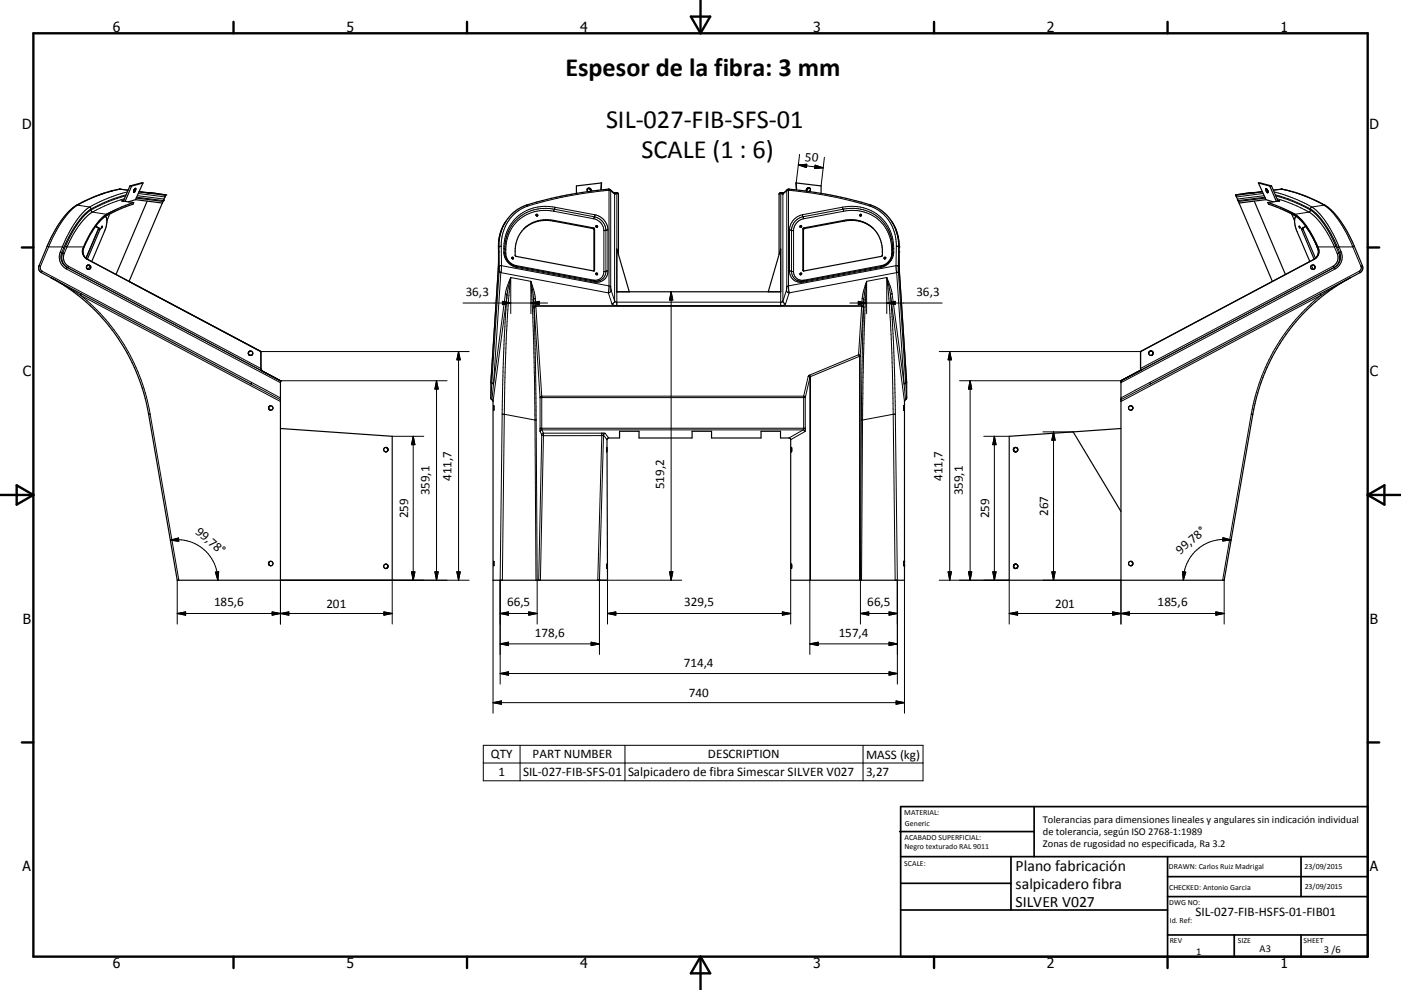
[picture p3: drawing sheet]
<svg xmlns="http://www.w3.org/2000/svg" width="420mm" height="297mm" viewBox="0 0 420 297" stroke-linecap="round" stroke-linejoin="round" font-family="sans-serif">
<g fill="none" stroke="#000" stroke-width=".36">
<path d="M31.3 57.9l-5.1 2a18.3 18.3 0 0 0-9.9 9.5l-1.5 2.9-3.1 7.4a1.63 1.63 0 0 0 .7 2.1l62.8 33.4M33.8 57.2l-1.3 .3M38.4 57.1l-2.6-.4-5.5 1.6M38.9 55.8l-1.7 4.1-.7 .4 1 .1M38.9 55.8h.5M39.4 55.8l-1.9 4.6M40.1 57.7h.1M40.1 57.2v.5M40.2 57.7h.1M40.2 56.9l-.1 .4M40.3 56.9l-.1 .2M40.3 56.9l-.2 .3"/>
<path d="M40.6 59.9l-2.1 .7M40.6 59.9l8.1 1M40.7 56.5l-.5 .4M40.7 56.5h.1M40.7 56.5l-.1 .6-.4 .6M40.8 59.4l-.2 .5M40.8 59.4l8.1 1M41.7 57.5l2.3 .3M42.9 54.9l-4 .9M42.9 54.9l-2.1 4.5M42.9 54.9l-3.5 .9M44 57.8h.8"/>
<path d="M44 57.8h.3M44.8 57.8l4.9 .7-.1 .2M49.6 58.8l-.6 1.3M49.6 58.7v.1M49.6 58.7h.1M176.1 56.7a.72 .72 0 0 1 1 .7M176.1 56.6a.68 .68 0 0 1 .8 0 .68 .68 0 0 1 .3 .8M176.1 56.6l-.1 .5 .3 .4M180.3 54.9l-.1 2.1M180.3 54.9l-7.5 .9v2.2M184 57.8h.5a.62 .62 0 0 1 .9 .5v18.1M184.1 57.9l-1.3-1.1-2 .1a113.4 113.4 0 0 0-23.8 5 13 13 0 0 0-7.6 12.2v6.3l-2.2 34.4v4.6l.6 1.1v53.6h34.3l-.1-42.2 .5-.5h3.2v-2h5.9v2h15.9v-2h5.8v2h14.9v-2h5.8v2h2.7l.4 .5v42.2h34.1v-53.6l.6-1.1v-4.6l-2.2-34.4-.1-4.8a14.2 14.2 0 0 0-1.9-8.7 12.2 12.2 0 0 0-6.5-5.4 115.4 115.4 0 0 0-24.9-4.7l-1.3 1.1"/>
<path d="M235 57.8h-.5a.62 .62 0 0 0-.9 .5v18.1M238.7 54.9l.1 2.1M238.7 54.9l7.5 .9v2.2M242.8 56.5l.1 .1M242.8 56.5l-.6 .1-.3 .8M242.8 56.5a.68 .68 0 0 0-.8 0 .68 .68 0 0 0-.2 .9M242.8 56.5l.1 .5M242.9 57.1l-.3 .4M242.9 57v.1M370.6 58.7v.1M370.6 58.8l.5 1.3M376.2 57.8l-5.8 .7 .2 .2"/>
<path d="M376.2 57.8h-.4M377.3 54.9l3.9 .9M377.3 54.9l2 4.5M377.3 54.9l3.4 .9M378.4 57.5l-2.2 .3M379.3 59.4l.2 .5M379.3 59.4l-8 1M379.5 56.6a.86 .86 0 0 0 .6 1.2v-.5M379.5 59.9l2.2 .7M379.5 59.9l-8 1M379.6 56.6h-.1M379.6 56.6l.4 .5"/>
<path d="M379.9 56.9l.1 .1M380 57l.1 .3M380 57v.2M380 57.2l.1 .1M380.1 57.2v.1M380.1 57.3h.1M380.7 55.8l2 4.6M381.2 55.8l1.8 4.1 .6 .4-.9 .1M381.2 55.8h-.5M381.8 57.1l2.2-.3a37.6 37.6 0 0 1 14.7 5.8 26.5 26.5 0 0 1 5.4 7.3l4.4 9.8a1.63 1.63 0 0 1-.7 2.1l-62.9 33.4M25.8 77.5l.4 .3M26.1 79.7a.65 .65 0 0 0-.1 .7 .65 .65 0 0 0 .6 .4"/>
<path d="M26.2 77.8l52 27.7M26.5 79.5a.66 .66 0 0 1 .7 .7 .66 .66 0 0 1-.7 .6M26.5 79.5l-.3 .1M26.6 79.5a.66 .66 0 0 0-.7 .6 .66 .66 0 0 0 .6 .7M27 79.7l-.5 1.1M28.7 67.9l.8 .5M29.5 68.4v.2M29.5 68.4l-.8-.5 1.2 .7M29.5 68.6l-3.7 8.9M29.6 68.5l-.1 .1M29.9 68.6h.1M30 68.6l-3.8 9.2"/>
<path d="M30.4 68.3v.1M30.4 68.4h.1M30.5 68.3v.1M30.6 67.9l-.2 .4M30.6 67.9h.1M30.7 67.9h.1M30.7 67.9l-.2 .4M31.6 64.9a4 4 0 0 1-.1 4.1l-4 9.5M32.9 64.2l-.8 2M37.5 60.4l2.6 .4M40.1 60.8l-.2 .5-3.6 1.3-3.6 1.6a11.6 11.6 0 0 0-5.1 5.4l-1.3 2.2a7.2 7.2 0 0 0-1.4 4l.5 1.3 .9 .8M40.1 60.8l-3.6 1.3-4.5 2.2a22.2 22.2 0 0 0-7.3 11.1l.4 1.4 .7 .7"/>
<path d="M44.1 60.3l-9.3 22M48.7 60.9l-10 23.5M48.9 60.4l-.2 .5M49 60.1l-.1 .3M49 60.1h.1M152.7 68.9a13.9 13.9 0 0 0-1.3 7.3 4.4 4.4 0 0 0 3.4 3.7l23.5 4.5 1.7-.3M153.4 77.3l.4 .4M157.1 68.6a9.8 9.8 0 0 1 8.7-2.3l12.2 2.4 .1 12.6M157.5 68.2a10 10 0 0 1 8.5-2.1l12.2 2.4v12.7l-23.6-4.3a9.3 9.3 0 0 1 2.9-8.7zM160.7 64.5l.4 .3M160.7 64.4l.4 .4M160.7 64.4a.27 .27 0 0 1 .5 0 .27 .27 0 0 1-.1 .4"/>
<path d="M178.7 67.9l.3 .3M240.3 67.9l-.3 .3M240.8 68.5l12.2-2.4a9.3 9.3 0 0 1 11.5 8.7v1.8l-.3 .3-23.3 4.4-.2-.3zM258.3 64.5l-.3 .3M261.9 68.6a9.6 9.6 0 0 0-8.7-2.3l-12.2 2.4-.1 12.6M265.6 77.3l-.4 .4M266.3 68.9a12.4 12.4 0 0 1 .9 8.6 4.3 4.3 0 0 1-3.1 2.5l-23.4 4.4-1.8-.3M371.1 60.1h.1M371.2 60.1l.1 .3M371.3 60.4l10.2 24M376 60.3l9.4 22M380.1 60.8l7.1 2.9a14.3 14.3 0 0 1 6.4 7.2l1 1.9a3.7 3.7 0 0 1 .3 4.2l-.9 .8"/>
<path d="M380.1 60.8l.2 .4 3.8 1.5 3.7 1.8a10.2 10.2 0 0 1 4 3.8M382.7 60.4h.1M382.7 60.4l-2.6 .4M387.2 64.2l.9 2M388.6 64.9a2.42 2.42 0 0 0-.3 2.7l.4 1.4 4 9.5M389.5 67.9h.1M389.5 67.9l.2 .5M389.5 67.9l.3 .4M389.8 68.3l-.1 .1M390.2 68.6l3.8 9.2M390.2 68.6h.1M391.5 67.9l-1.3 .7"/>
<path d="M391.5 67.9l.7 1M391.5 67.9l-.8 .5v.3l3.7 8.8a2.55 2.55 0 0 0 .9-2.2M392 68.6l.2 .3M392.2 68.9l1.3 2.3 1.4 2.9M392.2 68.9l2.7 5.2M393.2 79.6a.67 .67 0 0 0-.2 .9 .67 .67 0 0 0 .9 .2M393.2 79.6l.5 1.2h.2M393.6 79.5l-.4 .1M393.6 79.5l.3 .1M393.9 79.6l.2 .1M394 77.8l-52.1 27.7 .1 5.6-5.9 3.1M394.1 79.7l.1 .7"/>
<path d="M394.9 74.1l.2 .5M395.1 74.6l.1 .4M395.1 74.6l.1 .3M395.2 74.9l.1 .4M395.3 75.2v.2M395.3 75.7l-.3 1.1-1.2 1.1M15.2 83.3a57.3 57.3 0 0 1 29.4 41l8.5 49.8h64.5v-43.2l-33.5-2.3M160.1 92.2l.5-.4h97.7l.6 .4M178.7 82v.3l.3 .1M178.7 82a.27 .27 0 0 1 .4 0 .27 .27 0 0 1-.1 .4M178.7 82.1l.3 .3M188.7 87.5l-3.8-12.8v12.8h49.2v-12.8l-3.8 12.8"/>
<path d="M240.3 82a.27 .27 0 0 0-.4 0 .27 .27 0 0 0 .1 .4M240.3 82v.3l-.3 .1M240.3 82.1l-.3 .3M394.2 80.4l-.3 .3M394.2 80.4l-.3 .4M405 83.3a57.5 57.5 0 0 0-29.4 41l-8.6 49.8h-64.4v-43.2l33.5-2.3M74.5 106a.67 .67 0 0 1 .8-.7 .67 .67 0 0 1 .4 1M74.5 106l.2 .4M74.5 106l.2 .5M74.6 106.4l.2 .1M74.7 106.4l.3 .2M74.7 106.5l.7 .1"/>
<path d="M74.8 106.5l.1 .1M75.1 105.3a.66 .66 0 0 0-.6 .4 .66 .66 0 0 0 .1 .7M75.4 106.6h-.4M75.7 106.3l-.3 .3M75.8 106l-.1 .3M78.2 111.1h.1M78.2 111.1l5.9 3.1M78.2 105.5v5.6M84.1 114.2h.1M84.1 114.2v59.9M336.1 114.2v59.9M336.1 114.2h.1"/>
<path d="M341.9 110.9l.1 .1M344.4 106a.68 .68 0 0 0 .4 .6 .68 .68 0 0 0 .8-.2M344.5 105.6l-.1 .4M345 105.3l.4 .1M345 105.3h.2M345 105.3l-.5 .3M345.2 105.3l-.7 .3M345.2 105.3l.2 .1M345.4 105.4l.3 .3M345.6 106.4l-.6 .2M345.6 105.6l.1 .4M345.7 105.7l-.1 .7"/>
<path d="M81.2 121.7a.67 .67 0 0 0-.7 .7 .67 .67 0 0 0 .7 .7M115.6 135.6h.1M115.8 134.2a.67 .67 0 0 0-.8 .6 .67 .67 0 0 0 .6 .8M115.8 135.5l-.1 .1M115.8 134.3l.5 .5M115.8 134.2l.5 .6M116.3 134.8v.2M116.3 135l-.5 .5M148 121.8v1.2M148 121.7v.1M148 121.7h.1M148 123v.1"/>
<path d="M181.9 134.3v1.1M181.9 134.2v1.3M181.9 134.2h.1M237.3 134.2h.1M237.3 134.2v1.4zM270.9 123l.1 .1M271 121.7v1.4M271 121.7v1.3M271 121.7l-.1 .1M303.8 134.7l.3 .7M303.9 134.7v.5l.7 .4M304.1 134.4l-.3 .3"/>
<path d="M304.1 135.4l.2 .1M304.1 134.4l-.2 .3M304.2 135.5l.3 .1M304.3 134.3l-.2 .1M304.3 134.3l-.4 .4 .2 .7M304.3 134.3a.66 .66 0 0 1 .8 .4 .66 .66 0 0 1-.4 .8M304.4 134.2a.66 .66 0 0 1 .7 .7 .66 .66 0 0 1-.6 .7M304.4 134.2l-.1 .1M304.4 134.2l-.3 .2M304.6 135.5l-.2 .1M321.7 129.6l14.4 23.8M338.9 121.7a.67 .67 0 0 0-.6 .8 .67 .67 0 0 0 .8 .5"/>
<path d="M338.9 121.7l.5 .3M339 121.7l.1 .1M339.3 121.8l.2 .2M339.4 122l.2 .3-.2 .5M339.4 122.8l-.3 .2M339.5 122l.2 .3-.2 .6M339.5 122.9l-.4 .1M80.8 169.6a.67 .67 0 0 0 1-.4 .67 .67 0 0 0-.8-.8 .67 .67 0 0 0-.4 1l.6 .3M81.2 168.4a.66 .66 0 0 0-.6 .4 .66 .66 0 0 0 .1 .7M115.6 170.6h.1M115.8 169.2a.67 .67 0 0 0-.8 .6 .67 .67 0 0 0 .6 .8M115.8 170.5l-.1 .1"/>
<path d="M115.8 169.3l.5 .5M115.8 169.2l.5 .6M116.3 170l-.5 .5M116.3 169.8v.2M148 168.4v1.3M148 168.4h.1M148 169.7h.1M182 169.2v.1M182 169.2v1.4zM237.3 169.3v1.3zM237.3 169.2h.1M270.9 168.4l.1 1.3z"/>
<path d="M271 168.4h-.1M303.8 169.9l.1 .2M303.9 169.7l-.1 .2M303.9 170.1l.2 .3M303.9 169.7v.3M303.9 169.9l.2 .5M304 169.5l-.1 .2M304 169.5l-.1 .4M304.1 169.4l-.2 .3M304.1 170.4l.4 .2M304.2 170.5l.2 .1M304.3 169.3l-.2 .1"/>
<path d="M304.3 169.3l-.3 .2M304.3 169.3h.4M304.4 169.2h.3M304.4 169.2l-.1 .1M304.4 169.2l-.3 .2M304.7 169.2a.67 .67 0 0 1 .5 .8 .67 .67 0 0 1-.8 .6M304.7 169.3a.66 .66 0 0 1 .2 1.1 .66 .66 0 0 1-1-.4M339.1 169.7h-.1M339.4 168.6a.65 .65 0 0 0-1 .2 .65 .65 0 0 0 .5 .9M339.4 168.6a.65 .65 0 0 1 .2 .8 .65 .65 0 0 1-.7 .3M339.5 168.6l.2 .6-.4 .5"/>
<circle cx="153.7" cy="77.4" r=".26"/>
<circle cx="178.9" cy="68" r=".27"/>
<circle cx="240.1" cy="68" r=".27"/>
<circle cx="258" cy="64.6" r=".26"/>
<circle cx="265.3" cy="77.4" r=".27"/>
<circle cx="81.2" cy="122.4" r=".67"/>
</g>
<g fill="none" stroke="#000" stroke-width=".3">
<path d="M35.7 56.8h.2M35.9 56.8h.2M35.9 56.8a45.2 45.2 0 0 0-12.7 4.7M36.1 56.8h.1M36.1 56.8l2.3 .3M37.3 59.6a46.2 46.2 0 0 0-9.6 4M37.7 58.8a45.2 45.2 0 0 0-10.4 4.2M37.8 58.5a44.6 44.6 0 0 0-10.5 4.2M38.2 57.6l-5.5 1.7-5.8 2.8M41 59.2l8 1M41.2 58.7l8 1M41.5 58l8 1.1"/>
<path d="M41.7 57.6l8 1M41.7 57.5l3.3 .3M44 57.8h.1M44.9 57.8h.2M44.9 57.8h-.1M45.1 57.8h.1M45.1 57.8l4.6 .7M45.1 57.8h-.1M182.4 56.7l.2 .4M182.6 57.1l-12.4 1.7-6.1 1.4-5.9 1.6M182.6 57.1l.5 .1M182.6 57.1v29l-.2 1.8"/>
<path d="M182.9 56.9l.2 .3M183.1 57.2l1.2 1M183.1 57.2l.1 29.9M184.1 57.9l.2 .3M184.3 58.2v32.1M184.9 57.8h.1M184.9 57.8v.3M184.9 58.1l.5 .2M184.9 58.1v33.6M184.9 58.1l-.6 .1M234.1 57.8v33.9M234.1 57.8h.1"/>
<path d="M234.6 58.2l-.7-.1-.3 .2M234.6 58.2h.1M234.7 58.2h.1M234.7 58.2v32.1M234.9 57.9l-.2 .3M235.9 57.2l-1.2 1M235.9 57.2l-.1 29.9M236.1 56.9l-.2 .3M236.4 57.1l3.1 .3a116.2 116.2 0 0 1 21.3 4.4M236.4 57.1l-.5 .1M236.4 57.1v29l.2 1.8M236.6 56.7l-.2 .4"/>
<path d="M239.3 49.5l7.5 .8M239.3 49.5l2.6-.2-.1 1zM239.7 46.3l-1 8.6M244.4 49.6l2.4 .7-2.5 .3zM247.2 47.2l-1 8.6M375.1 57.8h.1M375.1 57.8l-4.6 .7M375.2 57.8h.2M376.2 57.8h-1M376.2 57.8h.1M378.4 57.5l-2.2 .3M378.5 57.6l-8 1"/>
<path d="M378.7 58l-8 1.1M379 58.7l-8 1M379.2 59.2l-8 1M380.1 57.3h.1M382 57.6l5.5 1.7 5.8 2.8M382.4 58.5a45.3 45.3 0 0 1 10.5 4.2M382.5 58.8a46.4 46.4 0 0 1 10.3 4.2M382.9 59.6a46.4 46.4 0 0 1 9.6 4M384 56.8h.1M384 56.8h.3M384 56.8l-2.2 .3M384.3 56.8l6.2 1.8 6.4 2.9"/>
<path d="M384.3 56.8h.2M11.7 79.7l.4 .2M12.1 79.9a1.19 1.19 0 0 0 .5 1.5M14.1 73.9h.1M14.2 73.9l.4 .2M14.6 74.1h4.1M14.6 74.1l-2.5 5.8M18.1 75.6l.4 .1M18.1 75.6a4 4 0 0 0 1.8 5.1M18.5 75.7a3.5 3.5 0 0 0 1.6 4.5M18.5 75.7l.3 .2M18.7 74.1l.5 .1"/>
<path d="M18.7 74.1l-.6 1.5M18.8 75.9l.5 .2M18.8 75.9a3.5 3.5 0 0 0 1.5 4.4M19.2 74.2l-.7 1.5M19.3 76.1a3 3 0 0 0 1.2 3.8M19.7 73.9l.4 .2M19.7 73.9l-.9 2M20.1 74.1h5M20.1 74.1l-.8 2M20.5 79.9l57.7 30.6M20.5 79.9l-.2 .3M23.2 61.5l-.3 .1"/>
<path d="M23.2 61.5a26.5 26.5 0 0 0-8.4 12l-.2 .6M23.2 61.5l3.7 .6M24.9 74.5l.1 .1M26.2 77.8l.1 .1M26.9 62.1l.4 .6M26.9 62.1a27.1 27.1 0 0 0-8.2 12M27.3 62.7a26.3 26.3 0 0 0-8.1 11.5M27.3 63l.4 .6M27.3 63l-1.2 .9-1.8 1.9a33.5 33.5 0 0 0-4.3 7.2l-.3 .9M27.7 63.6a24.2 24.2 0 0 0-7.6 10.5M27.7 63.6l4.3 .7M29.5 68.4l.4 .2"/>
<path d="M29.5 68.7l.4 .2M37.1 60.1l-.6 .2M149.4 74.1h.1M149.4 74.1l.1 1.5M149.4 74.1h.2M149.5 75.6h.1M149.5 75.6l-.1 5.1M149.6 74.1l.1 5.8M149.7 79.9l-.1 1.5M150.3 73.9l.1 5.8M150.3 73.9l-.7 .2M150.4 79.7l-.7 .2"/>
<path d="M150.4 79.7l-.2 2.1M150.4 79.7l32.2 6.1 .5 .2M151 74.5l.4 .2M151 75.7l.4 .2M151 74.5v1.2M151 75.7a4.9 4.9 0 0 0 3.9 4.5M151.3 67l-.8 1.8a14.1 14.1 0 0 0-.9 5.3M151.4 76l.2 .1M151.4 74.8l.2 .1M151.6 66.5l-.2 .4M151.6 76.1a3.7 3.7 0 0 0 3 3.6M151.6 74.9v1.2"/>
<path d="M151.9 66.1a13.3 13.3 0 0 0-2.5 8M154.6 79.7l23.2 4.3M154.6 79.7l.1 .2M154.8 79.9l.1 .3M157.9 61.5l.3 .3M158.2 61.8a12.1 12.1 0 0 0-7.9 12.1M166 66.1l-.2 .2M166 63.4a11.6 11.6 0 0 0-14.4 11.5M166 63.4l12 2.2M166.2 62.8l12 2.3M166.2 62.8a12.2 12.2 0 0 0-13.5 6.1M166.2 62.8l-.2 .6"/>
<path d="M166.4 62.2l-.2 .6M166.4 62.2l12 2.2M166.4 62.2a12.4 12.4 0 0 0-15.4 12.3M177.9 68.4l-.1 .2M178 65.6a3.7 3.7 0 0 1 3 3.6M178.2 65.1a4.3 4.3 0 0 1 3.5 4M178.2 65.1l-.2 .5M178.2 68.7l-.1 .2M178.4 64.4l-.2 .7M178.4 64.4a4.8 4.8 0 0 1 3.9 4.6M181 69.2v12.3M181.7 69.1v12.3"/>
<path d="M181.7 69.1l-.7 .1M182.3 69l-.6 .1M182.3 69v12.3M236.7 69l1.2 .2M236.7 69v12.3M240.6 64.4l.2 .6M240.6 64.4a4.9 4.9 0 0 0-3.9 4.6M240.7 68.7l.2 .2M240.8 65l.1 .6M240.8 65a4.4 4.4 0 0 0-3.5 3.8v12.6M240.9 65.6l-.3 .1a3.8 3.8 0 0 0-2.7 3.2v12.9a2.63 2.63 0 0 0 3.2 2.3M241 68.4l.2 .2"/>
<path d="M252.6 62.2l.2 .6M252.6 62.2l-12 2.2M252.6 62.2a12.4 12.4 0 0 1 15.3 12.3M252.8 62.8l.1 .6M252.8 62.8l-12 2.2M252.8 62.8a12.2 12.2 0 0 1 13.5 6.1M252.9 63.4l-12 2.2M252.9 63.4a11.6 11.6 0 0 1 14.4 11.5M253 66.1l.2 .2M260.8 61.8a12.2 12.2 0 0 1 7.9 12.1M261.1 61.5l-.3 .3M264.1 80l-.1 .3"/>
<path d="M264.3 79.7v.2M264.3 79.9h.1M264.3 79.7l-23.2 4.4M267.1 66.1l1 1.8 .9 2.4 .4 3.8M267.3 66.5l1.2 2.1a13.4 13.4 0 0 1 1 5.5M267.3 74.9v1.2M267.3 76.1a3.8 3.8 0 0 1-3 3.6M267.6 74.8l-.3 .1M267.6 76l-.3 .1M267.9 74.5l-.3 .2M267.9 75.7l-.3 .2M267.9 74.5v1.2"/>
<path d="M267.9 75.7a4.9 4.9 0 0 1-3.9 4.6M268.6 79.7l.7 .2M268.6 79.7l.2 2.1M268.6 79.7l-32.2 6.1-.5 .2M268.7 73.9l-.1 5.8M268.7 73.9l.7 .2M269.3 79.9v1.5M269.4 74.1l-.1 5.8M269.4 74.1h.1M269.5 75.6h.1M269.5 75.6l.1 5.1M269.5 74.1h.1"/>
<path d="M269.5 74.1v1.5M383.1 60.1l.5 .2M390.7 68.7l-.4 .2M390.7 68.4l-.5 .2M392.5 63.6l-4.3 .7M392.5 63.6a24.2 24.2 0 0 1 7.6 10.5M392.8 63l-.3 .6M392.8 63l.5 .3a22.5 22.5 0 0 1 5.7 7.4l1.5 3.2M392.9 62.7a26.3 26.3 0 0 1 8.1 11.5M393.3 62.1l-.4 .6M393.3 62.1a26.7 26.7 0 0 1 8.2 12M394 77.8l-.2 .1"/>
<path d="M394.9 74.1h.1M395.1 74.1h5M395.3 74.5l-.2 .1M396.9 61.5a27.2 27.2 0 0 1 8.5 12l.2 .6M396.9 61.5l.3 .1M396.9 61.5l-3.6 .6M399.6 79.9l-57.7 30.6M399.6 79.9l.2 .3M400.1 74.1l.8 2M400.5 73.9l-.4 .2M400.5 73.9l.9 2M400.9 76.1a2.98 2.98 0 0 1-1.3 3.8"/>
<path d="M401 74.2l.6 1.5M401.4 75.9l-.5 .2M401.4 75.9a3.5 3.5 0 0 1-1.5 4.4M401.5 74.1h4.1M401.5 74.1l-.5 .1M401.5 74.1l.6 1.5M401.6 75.7a3.5 3.5 0 0 1-1.6 4.5M401.6 75.7l-.2 .2M402.1 75.6l-.5 .1M402.1 75.6a4 4 0 0 1-1.8 5.1M405.6 74.1l2.4 5.8M406 73.9l-.4 .2"/>
<path d="M406 73.9h.1M408 79.9a1.12 1.12 0 0 1-.5 1.5M408.5 79.7l-.5 .2M12.4 81.8h.1M12.6 81.4l-.2 .4M12.6 81.4l62.8 33.3M15.2 83.3l8.9 5.3M19.9 80.7l64.2 34.1M20.1 80.2l58.1 30.9M20.1 80.2l-.2 .5M20.1 80.2l.2 .1M20.3 80.3h.1"/>
<path d="M20.3 80.2v.1M24.1 88.6l60 31.9M24.1 88.6a58.1 58.1 0 0 1 20.9 35.6M24.3 88.1h.1M24.3 88.1l-.2 .5M138.8 90.9h25.4M149.4 80.7l-2.2 34.1M149.4 80.7h.1M149.6 81.4l.6 .4M149.6 81.4l-2.4 38M150.2 81.8l-2.2 33.4M150.2 81.8l32.2 6.1"/>
<path d="M150.6 90.4l2.5 .5-2.5 .5zM151.5 88.1l-3.5 27.1M151.5 88.1l.5 .5M152 88.6l-4.2 31.9M152 88.6l-.9 14.7-.5 20.9M153.1 83.3l-1.1 3-.5 1.8M153.1 83.3l-1.1 5.3M153.1 83.3l6.1 1.1M153.1 83.3l-.6 6.3-.7 10.8-.6 23.9M153.1 83.3v10.8M154.9 80.2l23.2 4.4M159.2 84.4l1 3.2 .3 1.9"/>
<path d="M159.2 84.4l.8 5.5M159.2 84.4l.8 18.7 .4 22.9M159.2 90.9l2.5-.5v1zM159.2 84.4v9.7M160 89.9l1.9 29.4M160 89.9l.7 36M160.5 89.5l1.9 29.4M160.5 89.5l-.5 .4M177.8 84l.1 .2M177.9 84.2v.1M178 84.3l.1 .3M178.2 81l-.1 .2"/>
<path d="M181 81.5a2.58 2.58 0 0 1-3.2 2.5M181.7 81.4a2.95 2.95 0 0 1-1.7 2.7M181.7 81.4l-.7 .1M182.3 81.3l-.6 .1M182.3 81.3a3.4 3.4 0 0 1-4.2 3.3M182.4 87.9l1.1 3.2M183.2 87.1l1.1 3.2M183.2 87.1l-.2 .5-.6 .3M183.5 91.1l.3 .4 .9 .2h49.6l.9-.2 .3-.4M184.3 90.3l.5 .4h49.4l.5-.4M184.3 90.3l-.1 .4-.7 .4M201.2 87.5v86.6"/>
<path d="M201.2 87.5l.5 2.5h-1zM234.7 90.3l.3 .6 .5 .2M235.8 87.1l-1.1 3.2M235.8 87.1l.2 .5 .6 .3M236.6 87.9l-1.1 3.2M236.7 81.3l.6 .1M236.7 81.3a3.3 3.3 0 0 0 4.1 3.3M237.3 81.4l.6 .1M237.3 81.4a2.93 2.93 0 0 0 1.6 2.7M240.7 81l.2 .2M240.9 84.3l-.1 .3M241.1 84.1v.2"/>
<path d="M254.8 90.9h27.7M257.3 90.4l2.5 .5-2.5 .5zM258.5 89.5l-1.1 16.9M258.5 89.5l.5 .4M259 89.9l-1.1 17M259 89.9l-.8 36M259.8 84.4l-1 3.2-.3 1.9M259.8 84.4l-.8 5.5M259.8 84.4l-.8 17.3-.4 24.3M259.8 84.4v9.7M264 80.3l-23.2 4.3M265.9 90.9l2.5-.5v1z"/>
<path d="M265.9 83.3l1.1 3 .5 1.8M265.9 83.3l1.1 5.3M265.9 83.3l-6.1 1.1M265.9 83.3l.5 5.3 .8 11.8 .6 23.9M265.9 83.3v10.8M267 88.6l4.2 31.9M267 88.6l.9 15.9 .5 19.7M267.5 88.1l3.5 27.1M267.5 88.1l-.5 .5M268.8 81.8l2.2 33.4M268.8 81.8l-32.2 6.1M269.3 81.4l-.5 .4"/>
<path d="M269.3 81.4l2.2 33.3M269.6 80.7h.1M269.6 80.7l2.2 34.1M395.8 88.1l.2 .5M395.8 88.1h.1M396 88.6l-59.9 31.9M396 88.6a58.2 58.2 0 0 0-20.9 35.6M399.8 80.2l.1 .1M399.9 80.3h.1M400 80.2l.3 .5M400 80.2l-58 30.9M400 80.2l-.1 .1"/>
<path d="M400.3 80.7l-64.2 34.1M405 83.3l-9 5.3M407.5 81.4l.2 .4M407.5 81.4l-71.4 38M407.7 81.8h.1M75.2 115.2l8.9 4.7M75.2 115.2h.1M75.4 114.7l-.2 .5M75.4 114.7l8.7 4.7M78.2 105.5h62.5M84.1 114.2h.1M84.1 114.2h49.9"/>
<path d="M130.9 114.2l.5 2.5h-1zM130.9 114.2v59.9M137.5 105.5l.5 2.5h-1zM137.5 105.5v68.6M147.5 114.7l.5 .5M148 115.2l-.5 4.7M161.9 119.3h79.5M161.9 119.3v10.2M162.4 118.9v10.1M162.4 118.9l-.5 .4M162.4 118.9h78.5M240.9 118.9l-.1 10.1"/>
<path d="M240.9 118.9l.5 .4M241.4 119.3l-.1 10.1M242.3 112.9l.5 .4M242.3 112.9l-1.4 6M242.7 112.6l.3 .4M242.7 112.6l-.4 .3M242.8 113.3l-1.4 6M242.8 113.3v83M243 113v61.1M243 113l-.2 .3M257.4 106.4l.5 .5M257.4 106.4l.3 .5"/>
<path d="M257.4 106.4l-14.7 6.2M257.7 106.9l-14.7 6.1M257.7 106.9v67.2M257.7 106.9h.2M257.9 106.9v67.2M271 115.2l.5 4.7M271.5 114.7l-.5 .5M271.5 114.7l.3 4.7M281.6 105.5h60.3M284.7 105.5v68.6M284.7 105.5l.5 2.5h-.9zM287.7 114.2h48.4"/>
<path d="M290.9 114.2v59.9M290.9 114.2l.4 2.5h-1zM344.7 114.7l.2 .5M344.9 115.2h.1M344.9 115.2l-8.8 4.7M45 124.2l-.4 .1M45 124.2l8.6 49.9M117.6 130.9h9.5M123.9 130.9l.5 2.5h-1zM123.9 130.9v43.2M150.6 124.2l-.7 49.9v31.1M150.6 124.2l.6 .1"/>
<path d="M151.2 124.3l-.6 49.8M151.2 124.3l9.2 1.7M160.4 126l.3 48.1M160.7 125.9l-.3 .1M160.7 125.9l.4 61.3M161.9 128.5h79.5M161.9 129.5l.5 .9M162.4 130.4l.5 .3M162.4 130.4l-.9 43.7M162.4 129l-.5 .5M162.4 129h78.4M162.4 129l.5 1"/>
<path d="M162.9 130.7l-.9 43.4M162.9 130v.7M162.9 130l-.5 .4M162.9 130h18.5M180.4 130l-1.2 44.1h25.2M180.9 130.5l1.1 1.4M180.9 130.5l-.3 .2h-17.7M180.9 130.5l-1.2 43.6v22.2M181.4 130l-.3 .1-.2 .4M181.4 130l1.1 1.4M240.8 129l.5 .5M240.8 129l-4.3 2.4"/>
<path d="M241.3 129.5l-4.2 2.4M241.3 129.4v.1M258.2 125.9l.4 .1M258.2 125.9l-.2 61.3M258.6 126l-.3 48.1M267.8 124.3l.6 49.8M267.8 124.3l-9.2 1.7M268.4 124.2l.6 49.9v31.1M268.4 124.2l-.6 .1M294.9 130.9h7.7M298.1 130.9v43.2M298.1 130.9l.5 2.5h-1z"/>
<path d="M312.7 129.6h9M315.9 129.6v44.5M315.9 129.6l.4 2.5h-1zM375.1 124.2l.4 .1M375.1 124.2l-8.5 49.9M51.1 162.1a12.3 12.3 0 0 1 10.2 2.9 12.2 12.2 0 0 1 4 9.1M51.1 162.1l2.4-.7 .1 1zM53.1 174.1v13.1M64.6 171.6l1-.1-.3 2.6zM117.6 174.1v13.1M123.4 171.6h1l-.5 2.5zM130.4 171.6h1l-.5 2.5z"/>
<path d="M137 171.6h1l-.5 2.5zM140.7 174.1h-56.6v13.1M147.8 174.1v39.9M182.1 174.1v13.1M200.7 171.6h1l-.5 2.5zM237.1 174.1v13.1M271.2 174.1v39.9M281.6 174.1h21v13.1M284.3 171.6h.9l-.5 2.5zM290.3 171.6h1l-.4 2.5zM297.6 171.6h1l-.5 2.5zM312.7 174.1h23.4v13.1"/>
<path d="M315.3 171.6h1l-.4 2.5zM354.5 171.5l1 .1-.7 2.5zM366.7 161.3l2.4 .7-2.5 .3zM367 174.1v13.1M369.1 162a12.3 12.3 0 0 0-10.3 3 12.4 12.4 0 0 0-4 9.1M53.1 184.1h64.5M53.1 184.1l2.6-.5v1zM81.6 183.6l2.5 .5-2.5 .5zM84.1 184.1l2.5-.5v1zM115.1 183.6l2.5 .5-2.5 .5zM149.9 184.1h11.2M149.9 193.2h29.8"/>
<path d="M149.9 184.1l2.6-.5v1zM149.9 193.2l2.6-.5v1zM158.5 183.6l2.6 .5-2.6 .5zM177.2 192.7l2.5 .5-2.5 .5zM182.1 184.1h55M182.1 184.1l2.5-.5v1zM234.6 183.6l2.5 .5-2.5 .5zM242.8 193.2h26.2M242.8 193.2l2.5-.5v1zM258 184.1h11M258 184.1l2.5-.5v1zM266.5 183.6l2.5 .5-2.5 .5z"/>
<path d="M266.5 192.7l2.5 .5-2.5 .5zM302.6 184.1h64.4M302.6 184.1l2.5-.5v1zM333.6 183.6l2.5 .5-2.5 .5zM336.1 184.1l2.5-.5v1zM364.5 183.6l2.5 .5-2.5 .5zM147.8 210.8l2.5-.5v1zM147.8 210.8h123.4M149.9 202.1l2.6-.5v1zM149.9 202.1h119.1M266.5 201.6l2.5 .5-2.5 .5zM268.7 210.3l2.5 .5-2.5 .5z"/>
<path d="M144.9 223.6h131.8v10.6h-131.8zM144.9 228.9h131.8M155.9 223.6v10.6M187.4 223.6v10.6M258.7 223.6v10.6"/>
</g>
<g fill="#000">
<circle cx="40.1" cy="57.3" r=".18"/>
<circle cx="49.7" cy="58.5" r=".18"/>
<circle cx="49" cy="60.2" r=".18"/>
<circle cx="371.2" cy="60.2" r=".18"/>
<circle cx="160.1" cy="92.2" r=".18"/>
<circle cx="184.9" cy="87.5" r=".18"/>
<circle cx="258.9" cy="92.2" r=".18"/>
<circle cx="78.2" cy="111.1" r=".18"/>
<circle cx="78.2" cy="105.5" r=".18"/>
<circle cx="84.1" cy="114.2" r=".18"/>
<circle cx="336.1" cy="114.2" r=".18"/>
<circle cx="341.9" cy="105.5" r=".18"/>
<circle cx="342" cy="111.1" r=".18"/>
<circle cx="115.7" cy="134.2" r=".18"/>
<circle cx="179.7" cy="174.1" r=".18"/>
<circle cx="271" cy="168.4" r=".18"/>
<circle cx="271" cy="169.7" r=".18"/>
</g>
<g fill="none" stroke="#000" stroke-width=".71">
<path d="M10 10h400v277h-400zM70 6.6v3.4M140 6.6v3.4M207.1 5h5.8l-2.9 5zM210 0v10M280 6.6v3.4M350 6.6v3.4M6.6 74.2h3.4M410 74.2h3.5M0 148.5h10M5 145.6l5 2.9-5 2.9zM410 148.5h10.1"/>
<path d="M410 148.5l5.1-2.9v5.8zM6.6 222.7h3.4M410 222.7h3.5M70 287v3.4M140 287v3.4M210 287v10M210 287l2.9 5h-5.8zM280 287v3.4M350 287v3.4"/>
</g>
<g fill="none" stroke="#000" stroke-width=".51">
<path d="M269.7 249.5h40.3M270 242h140v45h-140zM270 257h140M303.1 257v16M310 242v15M350 257v30M390.1 257v12M270 265h33.1M270 273h80M350 269h60M350 263h60M350 280.5h60"/>
<path d="M370 280.5v6.5M390.1 280.5v6.5"/>
</g>
<g fill="#000" stroke="#000" stroke-width=".3">
<path d="M239.3 49.5l2.6-.2-.1 1zM244.4 49.6l2.4 .7-2.5 .3zM150.6 90.4l2.5 .5-2.5 .5zM159.2 90.9l2.5-.5v1zM201.2 87.5l.5 2.5h-1zM257.3 90.4l2.5 .5-2.5 .5zM265.9 90.9l2.5-.5v1zM130.9 114.2l.5 2.5h-1zM137.5 105.5l.5 2.5h-1zM284.7 105.5l.5 2.5h-.9zM290.9 114.2l.4 2.5h-1zM123.9 130.9l.5 2.5h-1z"/>
<path d="M298.1 130.9l.5 2.5h-1zM315.9 129.6l.4 2.5h-1zM51.1 162.1l2.4-.7 .1 1zM64.6 171.6l1-.1-.3 2.6zM123.4 171.6h1l-.5 2.5zM130.4 171.6h1l-.5 2.5zM137 171.6h1l-.5 2.5zM200.7 171.6h1l-.5 2.5zM284.3 171.6h.9l-.5 2.5zM290.3 171.6h1l-.4 2.5zM297.6 171.6h1l-.5 2.5zM315.3 171.6h1l-.4 2.5z"/>
<path d="M354.5 171.5l1 .1-.7 2.5zM366.7 161.3l2.4 .7-2.5 .3zM53.1 184.1l2.6-.5v1zM81.6 183.6l2.5 .5-2.5 .5zM84.1 184.1l2.5-.5v1zM115.1 183.6l2.5 .5-2.5 .5zM149.9 184.1l2.6-.5v1zM149.9 193.2l2.6-.5v1zM158.5 183.6l2.6 .5-2.6 .5zM177.2 192.7l2.5 .5-2.5 .5zM182.1 184.1l2.5-.5v1zM234.6 183.6l2.5 .5-2.5 .5z"/>
<path d="M242.8 193.2l2.5-.5v1zM258 184.1l2.5-.5v1zM266.5 183.6l2.5 .5-2.5 .5zM266.5 192.7l2.5 .5-2.5 .5zM302.6 184.1l2.5-.5v1zM333.6 183.6l2.5 .5-2.5 .5zM336.1 184.1l2.5-.5v1zM364.5 183.6l2.5 .5-2.5 .5zM147.8 210.8l2.5-.5v1zM149.9 202.1l2.6-.5v1zM266.5 201.6l2.5 .5-2.5 .5zM268.7 210.3l2.5 .5-2.5 .5z"/>
</g>
<g font-size="7.9">
<text x="169.5" y="22.7">Espesor de la fibra: 3 mm</text>
<text x="181.7" y="38.4">SIL-027-FIB-SFS-01</text>
<text x="192.3" y="47.4">SCALE (1 : 6)</text>
</g>
<g font-size="4.7">
<text x="304.5" y="261.2">Plano fabricación</text>
<text x="304.5" y="266.6">salpicadero fibra</text>
<text x="304.5" y="272">SILVER V027</text>
</g>
<g font-size="4.2">
<text x="33.9" y="9.6">6</text>
<text x="103.9" y="9.6">5</text>
<text x="173.9" y="9.6">4</text>
<text x="243.8" y="9.6">3</text>
<text x="313.9" y="9.6">2</text>
<text x="383.9" y="9.6">1</text>
<text x="6.7" y="38.7">D</text>
<text x="410.5" y="38.7">D</text>
<text x="6.9" y="112.9">C</text>
<text x="410.7" y="112.9">C</text>
<text x="6.9" y="187.1">B</text>
<text x="410.7" y="187.1">B</text>
<text x="6.8" y="261.4">A</text>
<text x="410.7" y="261.4">A</text>
<text x="33.9" y="290.4">6</text>
<text x="103.9" y="290.4">5</text>
<text x="173.9" y="290.4">4</text>
<text x="243.8" y="290.4">3</text>
<text x="313.9" y="290.4">2</text>
<text x="383.9" y="290.4">1</text>
</g>
<g font-size="3.9">
<text x="241.2" y="48.2" transform="rotate(7 241.2 48.2)">50</text>
<text x="139.6" y="88.8">36,3</text>
<text x="274.7" y="88.8">36,3</text>
<text x="128.8" y="148.6" transform="rotate(-90 128.8 148.6)">359,1</text>
<text x="135.4" y="144.3" transform="rotate(-90 135.4 144.3)">411,7</text>
<text x="199.1" y="146.8" transform="rotate(-90 199.1 146.8)">519,2</text>
<text x="282.6" y="144.3" transform="rotate(-90 282.6 144.3)">411,7</text>
<text x="288.7" y="148.6" transform="rotate(-90 288.7 148.6)">359,1</text>
<text x="122.3" y="155.4" transform="rotate(-90 122.3 155.4)">259</text>
<text x="296.6" y="155.4" transform="rotate(-90 296.6 155.4)">259</text>
<text x="314.3" y="154.8" transform="rotate(-90 314.3 154.8)">267</text>
<text x="58.4" y="159.9" transform="rotate(40 58.4 159.9)">99,78°</text>
<text x="353.8" y="166.4" transform="rotate(-40 353.8 166.4)">99,78°</text>
<text x="64.2" y="181.9">185,6</text>
<text x="97.9" y="182.5">201</text>
<text x="152.1" y="181.9">66,5</text>
<text x="205.1" y="181.9">329,5</text>
<text x="260" y="181.9">66,5</text>
<text x="316.3" y="182.5">201</text>
<text x="347" y="181.9">185,6</text>
<text x="160.4" y="191.1">178,6</text>
<text x="251.5" y="191.1">157,4</text>
<text x="205.1" y="200">714,4</text>
<text x="206.5" y="209.2">740</text>
<text x="147.2" y="227.5">QTY</text>
<text x="159.7" y="227.5">PART NUMBER</text>
<text x="212.3" y="227.5">DESCRIPTION</text>
<text x="259.7" y="227.6">MASS (kg)</text>
<text x="149.4" y="232.8">1</text>
<text x="156.8" y="232.8">SIL-027-FIB-SFS-01</text>
<text x="188.3" y="232.9">Salpicadero de fibra Simescar SILVER V027</text>
<text x="259.7" y="232.8">3,27</text>
<text x="358.4" y="274.9">SIL-027-FIB-HSFS-01-FIB01</text>
</g>
<g font-size="3.1">
<text x="312.7" y="246.8">Tolerancias para dimensiones lineales y angulares sin indicación individual</text>
<text x="312.7" y="250.4">de tolerancia, según ISO 2768-1:1989</text>
<text x="312.7" y="254">Zonas de rugosidad no especificada, Ra 3.2</text>
<text x="358.6" y="286.5">1</text>
<text x="377.6" y="285.6">A3</text>
<text x="396.9" y="285.9">3 /6</text>
</g>
<g font-size="2.4">
<text x="271.1" y="244.4">MATERIAL:</text>
<text x="271.2" y="252">ACABADO SUPERFICIAL:</text>
<text x="271.3" y="247.9">Generic</text>
<text x="271.2" y="254.7">Negro texturado RAL 9011</text>
<text x="271.1" y="259.7">SCALE:</text>
<text x="350.4" y="260.8">DRAWN: Carlos Ruiz Madrigal</text>
<text x="391.1" y="260.6">23/09/2015</text>
<text x="350.5" y="267">CHECKED: Antonio Garcia</text>
<text x="391.2" y="266.7">23/09/2015</text>
<text x="350.5" y="271.4">DWG NO:</text>
<text x="350.7" y="276.9">Id. Ref:</text>
<text x="350.7" y="282.8">REV</text>
<text x="371.1" y="282.9">SIZE</text>
<text x="390.8" y="283">SHEET</text>
</g>
</svg>
